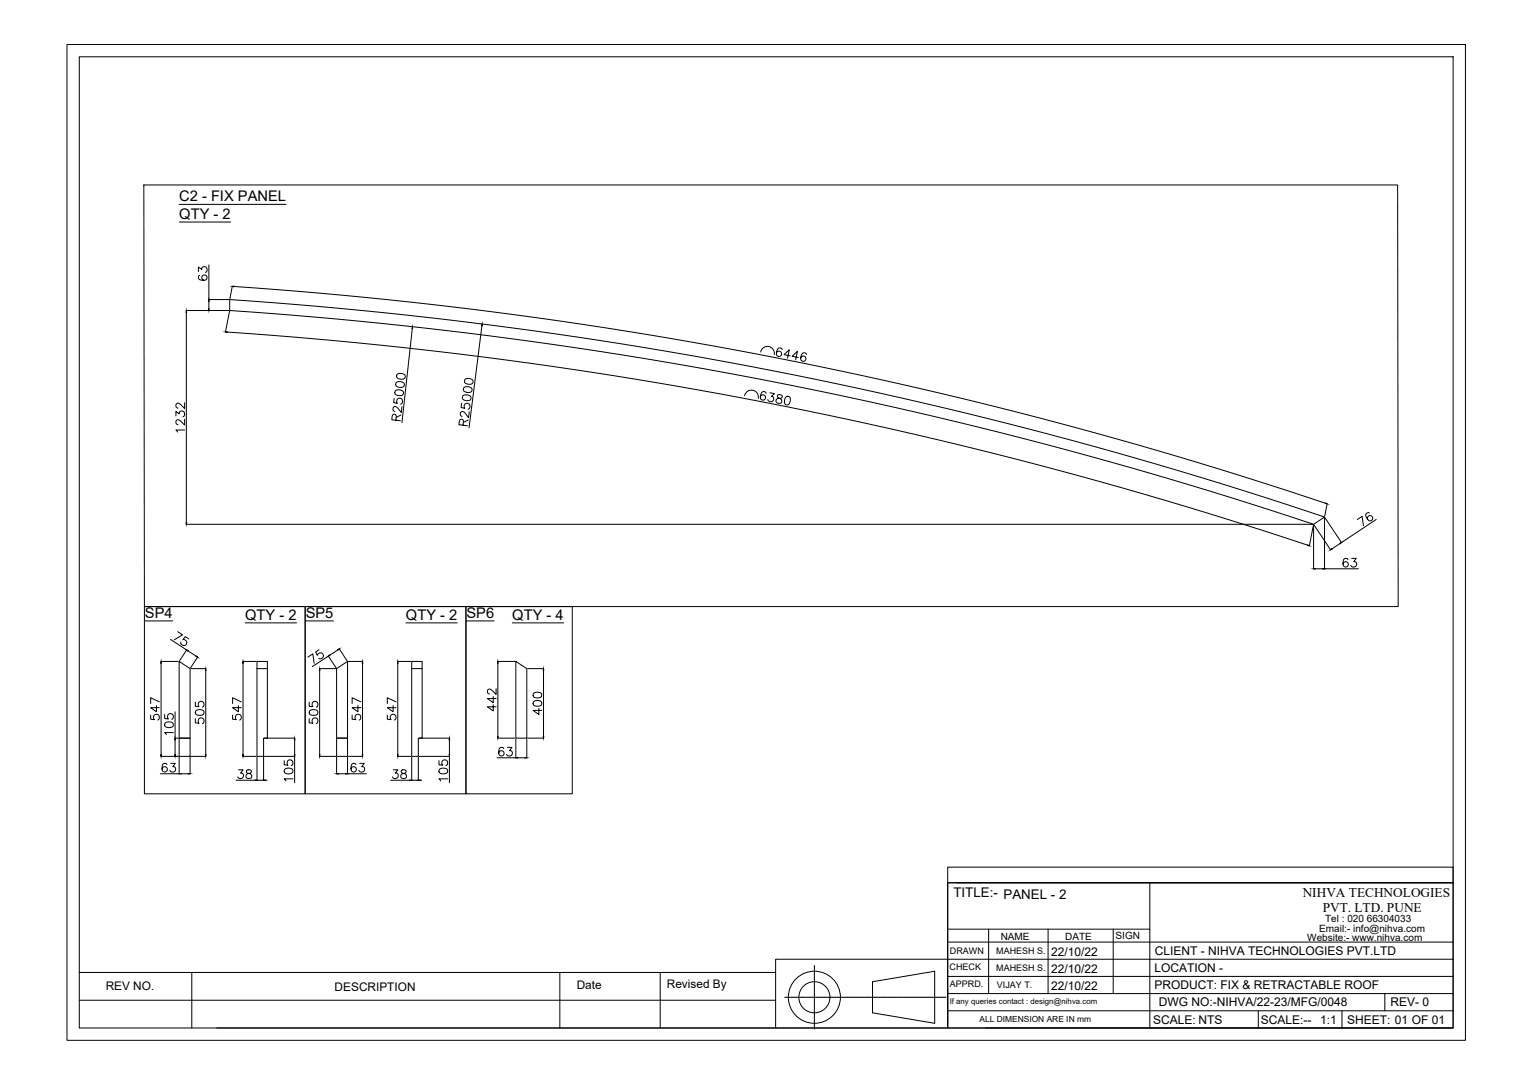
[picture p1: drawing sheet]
<svg xmlns="http://www.w3.org/2000/svg" width="594mm" height="420mm" viewBox="0 0 594 420" stroke-linecap="round" stroke-linejoin="round" font-family="sans-serif">
<!-- layer: HIDDEN -->
<path d="M69.4 286.1h4.3M130.4 286.1h4.3" fill="none" stroke="#000" stroke-width=".39"/>
<!-- layer: 0 -->
<g fill="none" stroke="#000" stroke-width=".39">
<path d="M26 17.2h541.9v386h-541.9zM30.7 22h532.4v376.5h-532.4zM55.7 71.7h485.9l.2 163.4h-485.8zM69.5 79.2h41.3M69.5 86.1h19.9M76.9 105.3v-1.8l1.3 1a1.12 1.12 0 0 1 1.8-.9 1.12 1.12 0 0 1-.4 2M77.4 106.7a.98 .98 0 0 0-.3 1.5 1.92 1.92 0 0 0 3.2-.7 1.04 1.04 0 0 0-1.1-.9 1.04 1.04 0 0 0-1 1 1.04 1.04 0 0 0 .9 1M80.9 102.7v13.4h7.8M80.9 116.8v2.9M90 110.9l-.9 4.9M90.7 111a1688 1688 0 0 1 423 84.1M72.1 120.4h16.6"/>
<path d="M72.2 121v81.6M88 128.7a1682.3 1682.3 0 0 1 418.8 82.6M88.9 120.7l-1.5 8M89 120.4a1682.7 1682.7 0 0 1 420.1 82.8l4.2-2.8a1681.7 1681.7 0 0 0-424.3-84.3v4.5M159.8 127.3l-4 36.5M186.8 126.2l-5 39.6M294.8 136.4a2.69 2.69 0 0 1 3.1-2.1 2.69 2.69 0 0 1 2.2 3.2M303.1 135.5a.98 .98 0 0 0-1.4-.6 1.93 1.93 0 0 0 0 3.3 1.04 1.04 0 0 0 1.2-.9 1.04 1.04 0 0 0-.8-1.2 1.04 1.04 0 0 0-1.2 .8M306.2 137.9l-2.3-.4 2-1.9-.7 3.3M309.3 138.6l-2.3-.5 2-1.9-.7 3.3M312.5 137.4a.99 .99 0 0 0-1.3-.6 1.92 1.92 0 0 0 0 3.3 1.04 1.04 0 0 0 1.1-.9 1.04 1.04 0 0 0-.8-1.2 1.04 1.04 0 0 0-1.2 .7M71.5 156.1v2.2l-1.6-1.6a1.01 1.01 0 0 0-1.6-.1l-.1 .9 .8 .7"/>
<path d="M152.7 154.4l-.1 1.6 1.4 .3a1.19 1.19 0 0 1 .1-1.8 1.19 1.19 0 0 1 1.8 .5 1.19 1.19 0 0 1-.7 1.6M153.2 151.4a2.14 2.14 0 0 1 3.2 .9l-.1 .3a1.94 1.94 0 0 1-3.3-.4zM153.6 148.2a2.16 2.16 0 0 1 3.1 .9v.3a1.94 1.94 0 0 1-3.4-.4zM153.9 145a2.16 2.16 0 0 1 3.2 .9l-.1 .3a1.94 1.94 0 0 1-3.3-.4zM155.8 157.7l-.3 2.2-1.4-1.8a1.02 1.02 0 0 0-1.6-.3l-.2 .9 .7 .7M178.9 156.4l-.2 1.5 1.4 .4a1.19 1.19 0 0 1 .2-1.8 1.19 1.19 0 0 1 1.7 .4 1.19 1.19 0 0 1-.7 1.7M179.4 153.4a2.16 2.16 0 0 1 3.1 .8v.3a1.94 1.94 0 0 1-3.3-.4zM179.8 150.2a2.14 2.14 0 0 1 3.1 .9v.3a1.94 1.94 0 0 1-3.3-.4zM180.2 147a2.14 2.14 0 0 1 3.1 .9v.3a1.95 1.95 0 0 1-3.3-.4zM181.9 159.6l-.3 2.3-1.4-1.8a1.03 1.03 0 0 0-1.4-.5l-.5 1 .8 .8M288.6 153.4a2.69 2.69 0 0 1 3.1-2.1 2.69 2.69 0 0 1 2.1 3.1M296.9 152.4a1 1 0 0 0-1.4-.6 1.92 1.92 0 0 0 0 3.3 1.04 1.04 0 0 0 1.2-.9 1.04 1.04 0 0 0-.8-1.2 1.04 1.04 0 0 0-1.3 .8"/>
<path d="M298.4 152.2l1.7 .4-1.2 1a1.12 1.12 0 0 1 .5 2 1.12 1.12 0 0 1-1.9-.8M301.5 153a.68 .68 0 0 0 .1 1.2 1.2 1.2 0 0 1 1.2 .7 1.2 1.2 0 0 1-.3 1.4h-1.2a.97 .97 0 0 1-.6-1.2 .97 .97 0 0 1 1.2-.7h.6a.68 .68 0 0 0 .6-1.1zM304.8 153.7a1.1 1.1 0 0 1 1.5 .7 1.7 1.7 0 0 1-1.7 2.5 2.17 2.17 0 0 1 .2-3.2zM68.2 161.2v-1.7l1.3 .9a1.12 1.12 0 0 1 1.8-.8 1.12 1.12 0 0 1-.4 1.9M71.5 166.7h-3.3l.6 .8M71.5 162.5v2.3l-1.6-1.6a1.04 1.04 0 0 0-1.4-.4l-.3 1.1 .8 .7M153.4 162.9l.1-1.9-.5-.4-.6 .1-.4 .6-.2 1.4 3.4 .4M155.4 160.8l-1.9 1M179.4 164.8l.1-1.9-.4-.4-.7 .1-.4 .6-.2 1.4 3.4 .4M181.5 162.8l-1.9 .9M514.3 195.2l-.9 4.9M530.7 198.9a.96 .96 0 0 0-1.1 0 .96 .96 0 0 0-.3 1.1 1.96 1.96 0 0 0 2.1 1.8 1.05 1.05 0 0 0 .5-1.4 1.05 1.05 0 0 0-1.5-.4 1.05 1.05 0 0 0-.4 1.4"/>
<path d="M72.1 203.2h436.6M507.4 211.6l1.6-8.1 .1 17M509.2 203.5l6.5 9.7M513.3 200.7v19.8h13.1M513.5 200.7l6.4 9.7 13.4-9.1M519.3 210.7l-3.1 2M522.4 216.9a.96 .96 0 0 0-1-.5 .96 .96 0 0 0-.8 .7 1.96 1.96 0 0 0 .8 2.7 1.05 1.05 0 0 0 1.1-1 1.05 1.05 0 0 0-.9-1.1 1.05 1.05 0 0 0-1.2 1M523.8 216.4h1.8l-1 1.3a1.12 1.12 0 0 1 .8 1.8 1.12 1.12 0 0 1-1.9-.4M526 201.4l1.9-1.3 .5 3.7M56 235.1h62.3v72.6h-62.3zM118.3 235.1h62.3v72.6h-62.3zM180.6 235.1h41.2v72.6h-41.2z"/>
<path d="M509.7 220.5h2.9M56.2 240.7h10.7M62.3 256.4h6.8M62.4 257v35.5M66.1 247.8l6.3 4.1-2.8 4.2M68.9 244.8l1.8 1.3-3.1 1.9M69.4 256.4l4.3 2.8v34h-4.3zM72.9 252.3l3.1 2M73.2 247.6l-1.4-.8-.9 1.1a1.19 1.19 0 0 1 1.5 .9 1.19 1.19 0 0 1-1.1 1.4 1.19 1.19 0 0 1-1.2-1.3M74 259.2h5.8M76.6 254.6l-2.8 4.3M79.7 259.8v32.7"/>
<path d="M94.1 256.4h5.1M94.2 257v35.5M95 241.4h19.9M99.6 256.4h4v29.7h-1.5v7.1h-2.5zM99.6 259.2h4M118.5 240.7h10.7M119.4 254.7l1.8-1.3 .5 3.7M123.6 251.8l-1.3 .9 .7 1.3a1.19 1.19 0 0 1 1.4-1 1.19 1.19 0 0 1 .8 1.6 1.19 1.19 0 0 1-1.7 .6M123.8 259.2h6.3M123.9 259.8v32.7M127.2 254.2l3.1 4.7M127.3 254.3l-6.3 4.1"/>
<path d="M130.4 259.2l4.3-2.8v36.8h-4.3zM130.9 251.9l-3.1 2M131.4 251.4l3.1 4.7M135 256.4h5.6M140.5 257v35.5M154.1 256.4h5.1M154.1 257v35.5M157.3 241.4h19.9M159.6 256.4h4v29.7h-1.5v7.1h-2.5zM159.6 259.2h4M180.8 240.7h10.7M192.8 256.4h6.8"/>
<path d="M192.9 257v28.4M198.5 241.4h19.9M199.9 256.4l4.2 2.8v26.9h-4.2zM204.5 259.2h6.2M210.6 259.8v25.6M58.4 277.2v1.6l1.4 .1a1.19 1.19 0 0 1 0-1.8 1.19 1.19 0 0 1 1.8 .3 1.19 1.19 0 0 1-.5 1.7M60.6 273.5v2.4l-2.2-1.6h3.4M61.8 272l-3.4-1.6v2.3M63.8 276.9v1.6l1.5 .2a1.19 1.19 0 0 1-.1-1.8 1.19 1.19 0 0 1 1.8 .2 1.19 1.19 0 0 1-.5 1.7M67.8 275.9v10.2M75.7 278.6v1.6l1.4 .1a1.19 1.19 0 0 1 0-1.8 1.19 1.19 0 0 1 1.8 .3 1.19 1.19 0 0 1-.5 1.7M75.7 272.2v1.6l1.4 .1a1.19 1.19 0 0 1 0-1.8 1.19 1.19 0 0 1 1.8 .2 1.19 1.19 0 0 1-.5 1.8"/>
<path d="M75.9 275.5a2.15 2.15 0 0 1 3.2 .5v.3a1.94 1.94 0 0 1-3.4 0zM90.1 277.2v1.6l1.5 .1a1.19 1.19 0 0 1-.1-1.8 1.19 1.19 0 0 1 1.8 .3 1.19 1.19 0 0 1-.4 1.7M92.4 273.5v2.4l-2.3-1.6h3.4M93.5 272l-3.4-1.6v2.3M119.8 278.6v1.6l1.5 .1a1.19 1.19 0 0 1-.1-1.8 1.19 1.19 0 0 1 1.8 .3 1.19 1.19 0 0 1-.4 1.7M119.8 272.2v1.6l1.5 .1a1.19 1.19 0 0 1-.1-1.8 1.19 1.19 0 0 1 1.8 .2 1.19 1.19 0 0 1-.4 1.8M120 275.5a2.15 2.15 0 0 1 3.2 .5v.3a1.94 1.94 0 0 1-3.4 0zM136.5 277.2v1.6l1.4 .1a1.19 1.19 0 0 1 0-1.8 1.19 1.19 0 0 1 1.7 .3 1.19 1.19 0 0 1-.4 1.7M138.7 273.5v2.4l-2.2-1.6h3.3M139.8 272l-3.3-1.6v2.3M150.1 277.2v1.6l1.4 .1a1.19 1.19 0 0 1 0-1.8 1.19 1.19 0 0 1 1.8 .3 1.19 1.19 0 0 1-.5 1.7M152.3 273.5v2.4l-2.2-1.6h3.4"/>
<path d="M153.5 272l-3.4-1.6v2.3M191.1 273.2v2.4l-2.2-1.6h3.4M191.1 270v2.4l-2.2-1.6h3.4M192.3 266.9v2.3l-1.6-1.6a1.04 1.04 0 0 0-1.5-.4l-.3 1.2 .8 .6M206.7 272a2.14 2.14 0 0 1 3.2 .5v.3a1.94 1.94 0 0 1-3.3 0zM206.7 268.8a2.14 2.14 0 0 1 3.2 .5v.3a1.94 1.94 0 0 1-3.3 0zM208.8 274.6v2.4l-2.2-1.7h3.3M62.1 299.9h7.3M62.3 293.2h6.8M64 280.3a2.17 2.17 0 0 1 3.2 .4v.4a1.94 1.94 0 0 1-3.4 0zM64.7 296.4a.97 .97 0 0 0-.9-.5 .97 .97 0 0 0-.9 .6 1.97 1.97 0 0 0 .9 2.7 1.05 1.05 0 0 0 1.1-.9 1.05 1.05 0 0 0-1-1.1 1.05 1.05 0 0 0-1.1 .9M66.2 295.9h1.7l-.9 1.3a1.12 1.12 0 0 1 .8 1.8 1.12 1.12 0 0 1-2-.4"/>
<path d="M67.2 284h-3.4l.6 .8M67.8 286.1h1.3M67.8 286.8v5.7M69.4 293.5v6.5M70.1 299.9h2.9M73.7 293.5v6.5M74 293.2h5.8M92.4 298.4h1.8l-1 1.3a1.12 1.12 0 0 1 .9 1.8 1.12 1.12 0 0 1-2-.4M94.1 293.2h5.1M95.6 298.5a.68 .68 0 0 0 .4 1.2 1.2 1.2 0 0 1 1.3 .4 1.2 1.2 0 0 1-.1 1.5l-1.1 .2a.97 .97 0 0 1-.8-1.1 .97 .97 0 0 1 1-.9l.6-.1a.68 .68 0 0 0 .3-1.2zM99.6 293.5v8.9l2.5 .1v-9M102.5 293.2h11.8l-.1 10.2"/>
<path d="M102.5 286.1h11.8M110.1 294.8v1.6l1.5 .2a1.19 1.19 0 0 1 0-1.8 1.19 1.19 0 0 1 1.7 .2 1.19 1.19 0 0 1-.4 1.8M110.3 298.2a2.16 2.16 0 0 1 3.2 .5v.3a1.94 1.94 0 0 1-3.4 0zM114.2 286.8v5.7M123.8 293.2h6.3M130.4 293.5v6.5M131.1 299.9h2.9M134.7 299.9h7.3M134.7 293.5v6.5M135 293.2h5.6M137.9 296.4a.96 .96 0 0 0-.9-.5 .96 .96 0 0 0-.8 .6 1.97 1.97 0 0 0 .8 2.7 1.04 1.04 0 0 0 1.1-.9 1.04 1.04 0 0 0-1-1.1 1.04 1.04 0 0 0-1.1 .9M139.4 295.9h1.7l-.9 1.3a1.12 1.12 0 0 1 .8 1.8 1.12 1.12 0 0 1-1.9-.4"/>
<path d="M152.4 298.4h1.8l-1 1.3a1.12 1.12 0 0 1 .8 1.8 1.12 1.12 0 0 1-1.9-.4M154.1 293.2h5.1M155.6 298.5a.68 .68 0 0 0 .3 1.2 1.2 1.2 0 0 1 1.4 .4 1.2 1.2 0 0 1-.1 1.5l-1.1 .2a.97 .97 0 0 1-.9-1.1 .97 .97 0 0 1 1-.9l.7-.1a.68 .68 0 0 0 .3-1.2zM159.6 293.5v8.9h2.5v-8.9M162.5 293.2h11.7v10.2M162.5 286.1h11.7M170.1 294.8v1.6l1.5 .2a1.19 1.19 0 0 1-.1-1.8 1.19 1.19 0 0 1 1.8 .2 1.19 1.19 0 0 1-.5 1.8M170.3 298.2a2.16 2.16 0 0 1 3.2 .5v.3a1.94 1.94 0 0 1-3.4 0zM174.2 286.8v5.7M192.8 286.1h6.8M195.2 290.2a.99 .99 0 0 0-1.4-.4 1.92 1.92 0 0 0 .6 3.2 1.04 1.04 0 0 0 1-1 1.04 1.04 0 0 0-1.1-1 1.04 1.04 0 0 0-1 .9M196.6 289.7h1.8l-1 1.3a1.12 1.12 0 0 1 .9 1.8 1.12 1.12 0 0 1-2-.4"/>
<path d="M199.9 286.4v7.4l-7.3-.1M200.6 293.7h2.9M204.1 286.4v7.4M204.5 286.1h6.2M91.4 302.4h7.5M102.8 302.4h.7M113.5 301.9h-3.4l.7 .8M151.4 302.4h7.5M162.8 302.4h.7M173.5 301.9h-3.4l.7 .8M367.3 336.1h195.8v6.1h-195.8zM367.3 342.2h195.8v56.2h-195.8z"/>
<path d="M367.3 342.2v56.2h-66.7M370.6 342.2h192.5M445.6 342.2v56.2M30.7 376.9h269.9M74.3 376.9v21.6M217 376.9v21.6M255.8 376.9v21.6M315.6 374.2v24.7M367.3 378.5h195.8M367.3 365.1h195.8M367.3 360.1h78.3M383.1 360.1v25"/>
<path d="M406.2 360.1v25M431.4 360.1v25M563.1 371.8h-262.5v26.6h-216.6M30.7 387.7h269.9M304.1 386.5h62.5M338.1 380.5l24.1-4v20.1l-24.1-4zM367.3 385.1h195.8M367.3 391.8h195.8M382 398.4h181.1M487.6 391.8v6.6M520.1 391.8v6.6M536.7 385.1v6.7"/>
<circle cx="315.6" cy="386.5" r="10.1"/>
<circle cx="315.6" cy="386.5" r="6"/>
</g>
<g fill="#000" stroke="#000" stroke-width=".39">
<path d="M80.8 119.7h.3l-.2 .7zM80.9 116.1l.2 .7h-.3zM90 111l.7-.1v.3zM72.2 120.4l.1 .6h-.2zM87.4 128.7l.6-.1v.2zM159.9 126.6v.7h-.2zM186.8 125.6l.1 .7-.3-.1zM513.7 195l.6 .3-.7-.1zM72.1 202.6h.2l-.1 .6zM506.8 211.2l.6 .3-.7-.1zM515.6 213.1l.5-.5 .1 .2zM519.2 210.6l.7-.3-.5 .5z"/>
<path d="M509.1 220.5l.6-.1v.2zM512.6 220.4l.7 .1-.7 .1zM62.4 256.4l.1 .6h-.2zM72.3 251.9l.7 .3-.2 .2zM76.1 254.3l.5 .4-.6-.3zM79.7 259.2l.1 .6h-.2zM94.2 256.4l.1 .6h-.2zM123.9 259.2l.1 .6h-.2zM127.3 254.3l.5-.5 .1 .2zM130.9 251.8l.6-.3-.5 .5zM140.5 256.4l.1 .6h-.2zM154.1 256.4l.1 .6h-.2z"/>
<path d="M192.9 256.4l.1 .6h-.2zM210.6 259.2l.1 .6h-.2zM62.3 292.5h.2l-.1 .7zM67.7 292.5h.3l-.2 .7zM67.8 286.1l.2 .7h-.3zM69.4 299.9l.7-.1v.2zM73 299.8l.7 .1-.7 .1zM79.6 292.5h.2l-.1 .7zM94.1 292.5h.2l-.1 .7zM114.2 286.1l.1 .7h-.2zM114.1 292.5h.2l-.1 .7zM123.8 292.5h.2l-.1 .7z"/>
<path d="M130.4 299.9l.7-.1v.2zM134 299.8l.7 .1-.7 .1zM140.4 292.5h.2l-.1 .7zM154 292.5h.2l-.1 .7zM174.2 286.1l.1 .7h-.3zM174 292.5h.3l-.1 .7zM192.8 285.4h.2l-.1 .7zM199.9 293.7l.7-.1v.2zM203.5 293.6l.6 .1-.6 .1zM210.5 285.4h.2l-.1 .7zM98.9 302.3l.7 .1-.7 .1zM102.1 302.4l.7-.1v.2z"/>
<path d="M158.9 302.3l.7 .1-.7 .1zM162.1 302.4l.7-.1v.2z"/>
</g>
<g font-size="5.7">
<text x="69.5" y="78">C2 - FIX PANEL</text>
<text x="69.5" y="84.9">QTY - 2</text>
<text x="56.2" y="239.5">SP4</text>
<text x="118.5" y="239.5">SP5</text>
<text x="180.8" y="239.5">SP6</text>
<text x="95" y="240.2">QTY - 2</text>
<text x="157.3" y="240.2">QTY - 2</text>
<text x="198.5" y="240.2">QTY - 4</text>
</g>
<g font-size="5.2">
<text x="369.5" y="347.7">TITLE:- PANEL - 2</text>
<text x="504.8" y="347.6">NIHVA TECHNOLOGIES</text>
<text x="512.6" y="353.4">PVT. LTD. PUNE</text>
</g>
<g font-size="4.7">
<text x="407.3" y="370.6">22/10/22</text>
<text x="447.5" y="370.1">CLIENT - NIHVA TECHNOLOGIES PVT.LTD</text>
<text x="407.3" y="377.3">22/10/22</text>
<text x="447.4" y="376.7">LOCATION -</text>
<text x="407.3" y="383.9">22/10/22</text>
<text x="447.4" y="383.4">PRODUCT: FIX &amp; RETRACTABLE ROOF</text>
<text x="449" y="390.1">DWG NO:-NIHVA/22-23/MFG/0048</text>
<text x="538.8" y="390">REV- 0</text>
<text x="446.9" y="396.7">SCALE: NTS</text>
<text x="488.6" y="396.7">SCALE:--</text>
<text x="511.6" y="396.7">1:1</text>
<text x="522.1" y="396.7">SHEET: 01 OF 01</text>
</g>
<g font-size="4.6">
<text x="41" y="383.6">REV NO.</text>
<text x="129.7" y="384">DESCRIPTION</text>
<text x="223.5" y="383.4">Date</text>
<text x="258.4" y="382.9">Revised By</text>
</g>
<g font-size="3.9">
<text x="513.5" y="357.3">Tel : 020 66304033</text>
<text x="387.8" y="364.2">NAME</text>
<text x="412.8" y="364.3">DATE</text>
<text x="432.3" y="363.9">SIGN</text>
<text x="506.6" y="364.7">Website:- www.nihva.com</text>
<text x="511.2" y="361.1">Email:- info@nihva.com</text>
</g>
<g font-size="3.5">
<text x="368.1" y="369.9">DRAWN</text>
<text x="386.1" y="369.7">MAHESH S.</text>
<text x="368" y="375.8">CHECK</text>
<text x="386.1" y="376.4">MAHESH S.</text>
<text x="368.1" y="382.4">APPRD.</text>
<text x="386.3" y="383">VIJAY T.</text>
</g>
<text font-size="3.3" x="379.6" y="396.3">ALL DIMENSION ARE IN mm</text>
<text font-size="3" x="368" y="389.3">If any queries contact : design@nihva.com</text>
</svg>
